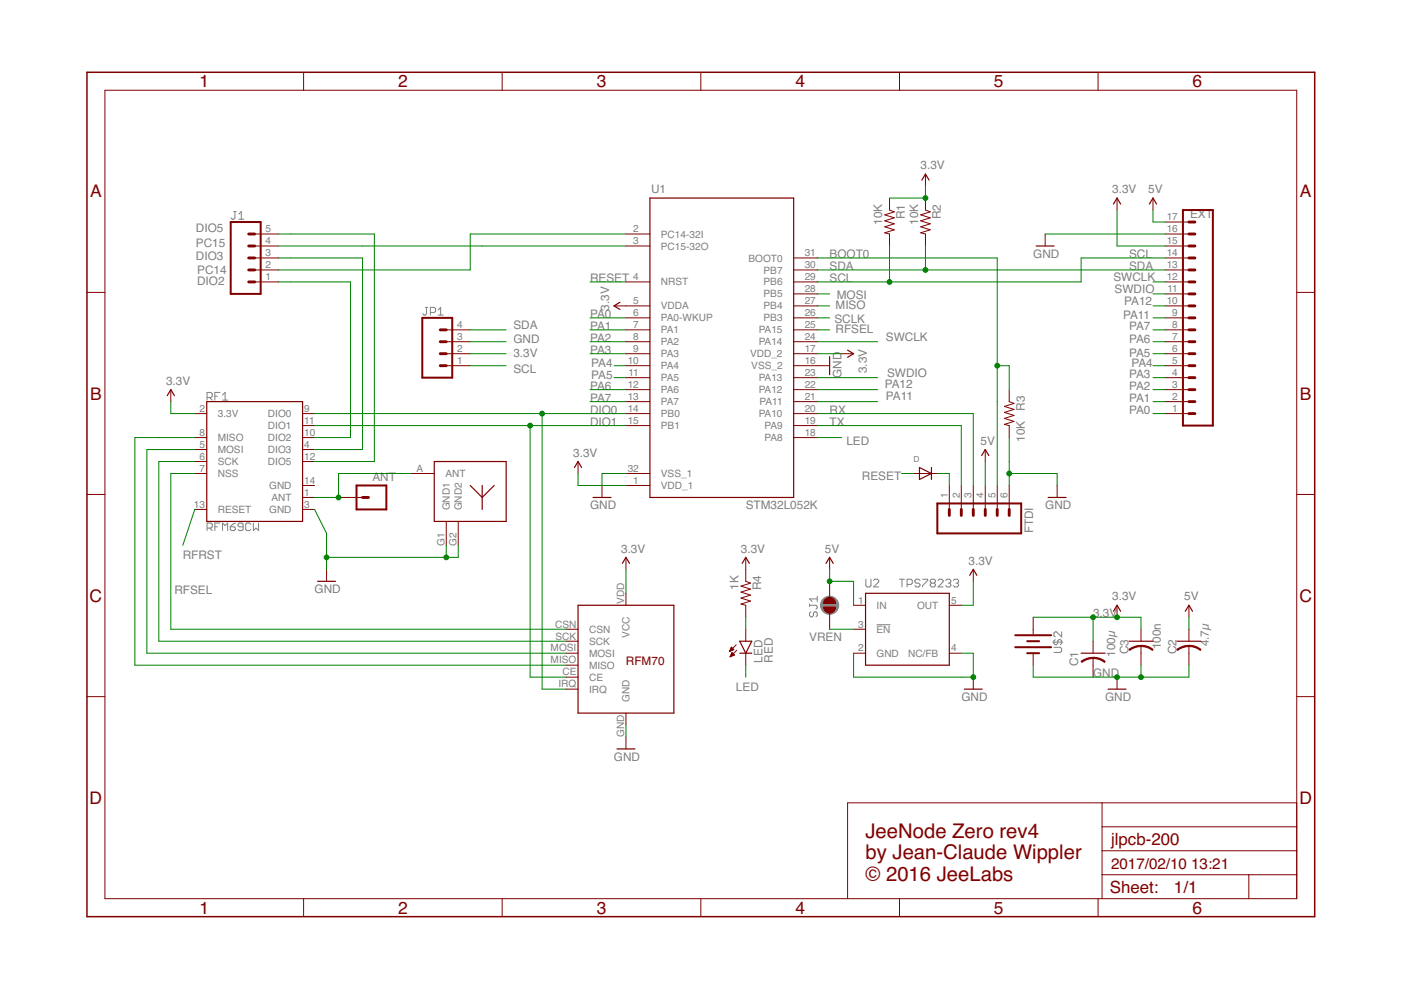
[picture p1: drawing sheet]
<svg xmlns="http://www.w3.org/2000/svg" width="297mm" height="210mm" viewBox="0 0 297 210" stroke-linecap="round" stroke-linejoin="round" font-family="sans-serif">
<g fill="none" stroke="#808080" stroke-width=".21">
<path d="M49.5 44.9h.6M49.8 44.9v1.3l-.3 .3h-.2l-.3-.3M50.6 46.5h1.1M50.6 45.4l.6-.5v1.6M90.2 65.2h.5M90.4 65.2v1.3l-.2 .3h-.3l-.3-.3M91.2 66.3h.9l.3-.3v-.6l-.3-.2h-.9v1.6M92.9 66.8h1.1M92.9 65.7l.5-.5v1.6M43.9 84.3h.8l.3-.3v-.5l-.3-.3h-.8v1.6M44.4 84.3l.6 .5M45.6 84h.5"/>
<path d="M46.6 83.2h-1v1.6M47.2 83.7l.5-.5v1.6M47.2 84.8h1.1M43.9 112h.8l.3-.3v-.6l-.3-.2h-.8v1.6M44.4 112l.6 .5M45.6 111.7h.5M46.6 110.9h-1v1.6M47.2 112.5v-1.6l.5 .5 .6-.5v1.6M48.8 111.7h.8l.3 .3v.2l-.3 .3h-.5l-.3-.3zM49.9 110.9l-.5 .2-.6 .6M51.5 111.7h-.8l-.2-.3v-.3l.2-.2h.6l.2 .2v1.1l-.2 .3h-.6l-.2-.3M53.2 111.1l-.3-.2h-.5l-.3 .2v1.1l.3 .3h.5l.3-.3"/>
<path d="M53.7 110.9v1.6l.6-.5 .5 .5v-1.6M171.6 128.1v.5M171.6 128.3h1.4l.3 .3v.3l-.3 .3M171.9 129.7l-.3 .3v.5l.3 .3h.3l.3-.3v-.5l.2-.3h.3l.3 .3v.5l-.3 .3M173.3 126.4v1.1M173.3 127h-1.7l.6 .5M183.6 122.8v1.4l.3 .2h.5l.3-.2v-1.4M185.2 123.1l.3-.3h.5l.3 .3v.3l-1.1 1h1.1M185.8 132.5h3M190.7 122.8h1.1M191.2 122.8v1.6M192.3 123.9h.8l.3-.3v-.5l-.3-.3h-.8v1.6"/>
<path d="M195.1 123.1l-.3-.3h-.6l-.2 .3v.3l.2 .2h.6l.3 .3v.3l-.3 .2h-.6l-.2-.2M195.6 122.8h1.1v.3l-1.1 1.1v.2M197.5 123.6l-.3-.2v-.3l.3-.3h.6l.2 .3v.3l-.2 .2M197.5 123.6h.6M197.5 123.6l-.3 .3v.3l.3 .2h.6l.2-.2v-.3l-.2-.3M198.9 123.1l.3-.3h.5l.3 .3v.3l-1.1 1h1.1M200.5 123.1l.3-.3h.5l.3 .3v.3l-.3 .2M201.1 123.6h.2M201.3 123.6l.3 .3v.3l-.3 .2h-.5l-.3-.2M202.1 123.1l.3-.3h.6l.2 .3v.3l-.2 .2M202.7 123.6h.3M203 123.6l.2 .3v.3l-.2 .2h-.6l-.3-.2"/>
<path d="M223.2 136.1h2.1M223.5 137.2h1.3l.3 .3v.5l-.3 .3h-1.3M223.7 135.6l-.2 .3v.5l.2 .3h.3l.3-.3v-.5l.2-.3h.3l.3 .3v.5l-.3 .3M225.1 134v1l-1.1-1h-.3l-.2 .2v.6l.2 .2"/>
</g>
<circle cx="175.9" cy="128.3" r="1.93" fill="#808080" stroke="#808080" stroke-width=".21"/>
<g fill="none" stroke="#800000" stroke-width=".25">
<path d="M195.5 38.2l.7-1.3 .8 1.3M137.8 42h30.5v63.5h-30.5zM219.7 52.2h3.8M236.1 43.3l.7-1.3 .8 1.3M243.7 43.3l.8-1.3 .7 1.3M131.4 64.1l-1.2 .8 1.2 .7M175.9 75.6v3.8M179.7 74.2l1.3 .8-1.3 .8M35.5 83.9l.7-1.3 .8 1.3M43.8 85.2h20.4v25.4h-20.4zM92.1 97.9h15.2v12.7h-15.2zM121.8 99.1l.8-1.2 .7 1.2"/>
<path d="M194.9 99.1l2.6 1.3-2.6 1.3zM197.5 99.1v2.6M208.1 96.6l.8-1.3 .8 1.3M99.7 102.9l2.5 2.6 2.6-2.6M102.2 102.9v5.1M125.7 105.5h3.8M132 119.4l.7-1.2 .8 1.2M157.4 119.4l.7-1.2 .8 1.2M175.1 119.4l.8-1.2 .8 1.2M222.2 105.5h3.8M67.3 123.3h3.8M122.6 128.3h20.3v22.9h-20.3z"/>
<path d="M156.8 138.5h2.6M156.8 136h2.6l-1.3 2.5zM183.5 125.8h17.8v15.2h-17.8zM205.6 122l.8-1.3 .7 1.3M229.2 138.5h5.1M236.1 129.6l.7-1.3 .8 1.3M239.4 136h5.1M249.5 136h5.1M251.3 129.6l.8-1.3 .7 1.3M130.8 158.8h3.8M204.4 146.1h3.9M234.9 146.1h3.8"/>
</g>
<g fill="none" stroke="#800000" stroke-width=".21">
<path d="M22.2 19.1h252.7v171.4h-252.7zM64.4 15.3v3.8M106.5 15.3v3.8M148.6 15.3v3.8M190.7 15.3v3.8M232.8 15.3v3.8M196.2 36.9v2.6M54 49.6h5.1M54 52.2h5.1M54 59.8h5.1M54 57.2h5.1M54 54.7h5.1"/>
<path d="M132.7 49.6h5.1M132.7 52.2h5.1M132.7 59.8h5.1M168.3 59.8h5.1M168.3 57.2h5.1M168.3 54.7h5.1M188.6 42v2.5l1 .4-2 .7 2 .6-2 .6 2 .7-2 .6 2 .6-2 .7 1 .2v2.6M196.2 42v2.5l1 .4-2 .7 2 .6-2 .6 2 .7-2 .6 2 .6-2 .7 1 .2v2.6M221.6 49.6v2.6M236.8 42v2.5M244.5 42v2.5M247 49.6h5.1"/>
<path d="M247 52.2h5.1M247 59.8h5.1M247 57.2h5.1M247 54.7h5.1M247 47.1h5.1M18.4 62h3.8M94.6 69.9h5.1M94.6 72.5h5.1M94.6 75h5.1M94.6 77.5h5.1M130.2 64.9h7.6M132.7 67.4h5.1"/>
<path d="M132.7 69.9h5.1M132.7 72.5h5.1M132.7 75h5.1M132.7 77.5h5.1M168.3 64.9h5.1M168.3 67.4h5.1M168.3 69.9h5.1M168.3 72.5h5.1M168.3 75h5.1M168.3 77.5h7.6M168.3 62.3h5.1M178.4 75h2.6"/>
<path d="M247 64.9h5.1M247 67.4h5.1M247 69.9h5.1M247 72.5h5.1M247 75h5.1M247 77.5h5.1M247 62.3h5.1M274.9 62h3.8M36.2 82.6v2.6M41.3 87.7h2.5M41.3 92.8h2.5M41.3 95.3h2.5"/>
<path d="M41.3 97.9h2.5M64.2 87.7h2.5M64.2 90.2h2.5M64.2 92.8h2.5M64.2 95.3h2.5M64.2 97.9h2.5M122.6 97.9v2.5M132.7 80.1h5.1M132.7 82.6h5.1M132.7 85.2h5.1M132.7 87.7h5.1M132.7 90.2h5.1"/>
<path d="M168.3 80.1h5.1M168.3 82.6h5.1M168.3 85.2h5.1M168.3 87.7h5.1M168.3 90.2h5.1M168.3 92.8h5.1M208.9 95.3v2.6M214 82.6v2.6l1 .3-2 .7 2 .6-2 .6 2 .7-2 .6 2 .6-2 .7 1 .2v2.6M247 80.1h5.1M247 82.6h5.1M247 85.2h5.1M247 87.7h5.1"/>
<path d="M18.4 104.8h3.8M41.3 100.4h2.5M41.3 108h2.5M64.2 102.9h2.5M64.2 105.5h2.5M64.2 108h2.5M71.8 105.5h5.1M87 100.4h5.1M94.6 110.6v5M97.2 110.6v5M127.6 102.9v2.6M132.7 100.4h5.1"/>
<path d="M132.7 102.9h5.1M132.7 118.2v2.5M158.1 118.2v5.1l1 .3-2 .7 2 .6-2 .6 2 .7-2 .6 2 .6-2 .7 1 .2v2.6M175.9 118.2v2.5M193.7 100.4h5M201.3 102.9v5.1M203.8 102.9v5.1M206.4 102.9v5.1M208.9 102.9v5.1M211.4 102.9v5.1M214 102.9v5.1M224.1 102.9v2.6"/>
<path d="M274.9 104.8h3.8M69.2 120.7v2.6M120 133.4h2.6M120 138.5h2.6M120 136h2.6M132.7 125.8v2.5M154.7 138h.2M154.8 137.9h.4M154.8 137.8h.6M154.8 139.2h.1M154.9 137.7h.6M154.9 139.1h.2"/>
<path d="M154.9 137.5h.5M154.9 139h.5M155 137.4h.3M155 138.9h.7M155 137.3h.2M155 138.7h.6M155.1 137.2l.5 .5-.9 .4zM155.1 138.6h.4M155.1 138.5h.2M155.2 138.4h.1M155.7 138.9l-.5-.5-.4 .9M155.7 138.9l-.9 .4"/>
<path d="M156.1 136.7l-1.4 1.4M156.2 137.9l-1.4 1.4M158.1 133.4v2.6M158.1 138.5v2.5M175.9 123.3v3.4M175.9 130v3.4M181 128.3h2.5M181 133.4h2.5M181 138.5h2.5M201.3 128.3h2.5M201.3 138.5h2.5M206.4 120.7v2.6"/>
<path d="M219.1 130.9v3.5M219.1 138.5v2.5M231.8 136v2.5M231.8 139.5v4.1M236.8 128.3v2.6M241.9 133.4v2.6M241.9 137v4M252.1 128.3v2.6M252.1 133.4v2.6M252.1 137v4M18.4 147.7h3.8M120 141h2.6"/>
<path d="M120 146.1h2.6M120 143.6h2.6M132.7 151.2v2.5M132.7 156.3v2.5M206.4 143.6v2.5M236.8 143.6v2.5M274.9 147.7h3.8M233.7 170.2v20.3M233.7 175.3h41.2M274.9 170.2h-95.2v20.3M64.4 190.5v3.9M106.5 190.5v3.9"/>
<path d="M148.6 190.5v3.9M190.7 190.5v3.9M232.8 190.5v3.9M233.7 185.5h41.2M233.7 180.4h41.2M264.8 185.5v5"/>
</g>
<path d="M48.9 47.1h6.4v15.2h-6.4zM250.8 44.5h6.4v45.7h-6.4zM89.5 67.4h6.4v12.7h-6.4zM75.6 102.9h6.3v5.1h-6.3zM198.7 106.7h17.8v6.4h-17.8zM215.2 134.7h7.7M215.2 137.2h7.7M217.8 136h2.5M217.8 138.5h2.5" fill="none" stroke="#800000" stroke-width=".42"/>
<g fill="none" stroke="#800000" stroke-width=".61">
<path d="M52.7 57.2h1.3M52.7 59.8h1.3M52.7 52.2h1.3M52.7 54.7h1.3M52.7 49.6h1.3M252.1 57.2h1.2M252.1 59.8h1.2M252.1 52.2h1.2M252.1 54.7h1.2M252.1 49.6h1.2M252.1 47.1h1.2M93.3 77.5h1.3"/>
<path d="M93.3 75h1.3M93.3 72.5h1.3M93.3 69.9h1.3M252.1 77.5h1.2M252.1 75h1.2M252.1 72.5h1.2M252.1 69.9h1.2M252.1 67.4h1.2M252.1 64.9h1.2M252.1 62.3h1.2M252.1 82.6h1.2M252.1 85.2h1.2"/>
<path d="M252.1 87.7h1.2M252.1 80.1h1.2M76.9 105.5h1.2M201.3 108v1.3M203.8 108v1.3M206.4 108v1.3M208.9 108v1.3M211.4 108v1.3M214 108v1.3"/>
</g>
<g fill="#800000" stroke="#800000" stroke-width=".21">
<path d="M231.8 139.4l1.3 .2 1.2 .7-.1 .1-1.4-.7-1-.1z" fill-rule="evenodd"/>
<path d="M229.2 140.2l1.2-.6 1.4-.2v.2l-1.1 .2-1.3 .6z" fill-rule="evenodd"/>
<path d="M241.9 136.8l1.4 .2 1.2 .7-.2 .2-1.3-.7-1.1-.1z" fill-rule="evenodd"/>
<path d="M239.4 137.7l1.2-.6 1.3-.3v.3l-1 .1-1.4 .7z" fill-rule="evenodd"/>
<path d="M252.1 136.8l1.3 .2 1.2 .7-.1 .2-1.4-.7-1-.1z" fill-rule="evenodd"/>
<path d="M249.5 137.7l1.2-.6 1.4-.3v.3l-1 .1-1.4 .7z" fill-rule="evenodd"/>
<path d="M174.8 127.2a1.28 1.28 0 0 1 1.5-.5 1.28 1.28 0 0 1 .9 1.3h-2.6z" fill-rule="evenodd"/>
<path d="M174.6 128.7h2.6a1.27 1.27 0 0 1-1.3 1.3 1.27 1.27 0 0 1-1.3-1.3z" fill-rule="evenodd"/>
</g>
<path d="M18.4 15.3h260.3v179.1h-260.3z" fill="none" stroke="#800000" stroke-width=".32"/>
<g fill="none" stroke="#008000" stroke-width=".21">
<path d="M196.2 39.5v2.5h-7.6M59.1 59.8h15.2v33h-7.6M59.1 54.7h17.8v40.6h-10.2M59.1 52.2h73.6M59.1 49.6h20.3v48.3h-12.7M125.1 59.8h7.6M132.7 49.6h-33v7.6h-40.6M173.4 54.7h38v48.2M173.4 57.2h73.6M188.6 52.2v7.6M196.2 52.2v5M221.6 49.6h25.4"/>
<path d="M236.8 44.5v7.7h10.2M244.5 59.8h2.5M244.5 44.5v2.6h2.5M247 54.7h-17.8v5.1h-55.8M99.7 77.5h7.6M99.7 69.9h7.6M99.7 72.5h7.6M99.7 75h7.6M125.1 67.4h7.6M125.1 69.9h7.6M125.1 72.5h7.6M125.1 75h7.6"/>
<path d="M130.2 77.5h2.5M173.4 67.4h2.5M173.4 69.9h2.5M173.4 72.5h12.7M173.4 75h5M173.4 64.9h2.5M173.4 62.3h2.5M211.4 77.5h2.6v5.1M244.5 77.5h2.5M244.5 67.4h2.5M244.5 69.9h2.5M244.5 72.5h2.5"/>
<path d="M244.5 75h2.5M244.5 64.9h2.5M244.5 62.3h2.5M36.2 85.2v2.5h5.1M41.3 92.8h-12.7v48.2h91.4M41.3 97.9h-7.6v38.1h86.3M41.3 95.3h-10.2v43.2h88.9M66.7 87.7h66M66.7 90.2h66M112.4 90.2v53.4h7.6M114.9 87.7v58.4h5.1M125.1 85.2h7.6"/>
<path d="M125.1 82.6h7.6M130.2 80.1h2.5M173.4 87.7h33v15.2M173.4 90.2h30.4v12.7M173.4 85.2h12.7M173.4 82.6h12.7M173.4 80.1h12.7M173.4 92.8h5M208.9 97.9v5M214 92.8v10.1M244.5 87.7h2.5M244.5 85.2h2.5"/>
<path d="M244.5 82.6h2.5M244.5 80.1h2.5M41.3 100.4h-5.1v33h83.8M41.3 108l-2.5 7.6M66.7 108l2.5 5.1v7.6M87 100.4h-15.2v5.1h-5.1M94.6 115.6v2.6M97.2 115.6v2.6h-28M122.6 100.4v2.5h10.1M132.7 100.4h-5.1v2.5M191.1 100.4h2.6M198.7 100.4h2.6v2.5"/>
<path d="M214 100.4h10.1v2.5M132.7 120.7v5.1M158.1 130.9v2.5M175.9 133.4h5.1M175.9 120.7v2.6h5.1v5M181 138.5v5.1h25.4v-5.1h-2.6M206.4 123.3v5h-2.6M219.1 130.9h22.8v2.5M231.8 130.9v5.1M252.1 130.9v2.5M132.7 153.7v2.6M158.1 141v2.6"/>
<path d="M219.1 141v2.6h33v-2.6M241.9 141v2.6"/>
</g>
<g fill="#008000" stroke="#008000" stroke-width=".21">
<circle cx="211.4" cy="77.5" r=".51"/>
<circle cx="188.6" cy="59.8" r=".51"/>
<circle cx="71.8" cy="105.5" r=".51"/>
<circle cx="114.9" cy="87.7" r=".51"/>
<circle cx="236.8" cy="130.9" r=".51"/>
<circle cx="231.8" cy="130.9" r=".51"/>
<circle cx="196.2" cy="42" r=".51"/>
<circle cx="69.2" cy="118.2" r=".51"/>
<circle cx="94.6" cy="118.2" r=".51"/>
<circle cx="206.4" cy="143.6" r=".51"/>
<circle cx="214" cy="100.4" r=".51"/>
<circle cx="236.8" cy="143.6" r=".51"/>
<circle cx="241.9" cy="143.6" r=".51"/>
<circle cx="175.9" cy="123.3" r=".51"/>
<circle cx="196.2" cy="57.2" r=".51"/>
<circle cx="112.4" cy="90.2" r=".51"/>
</g>
<g font-size="4.3" fill="#800000">
<text x="183.5" y="177.6">JeeNode Zero rev4</text>
<text x="183.5" y="182.2">by Jean-Claude Wippler</text>
<text x="183.5" y="186.7">© 2016 JeeLabs</text>
</g>
<g font-size="3.7" fill="#800000">
<text x="42.3" y="18.5">1</text>
<text x="84.4" y="18.5">2</text>
<text x="126.5" y="18.5">3</text>
<text x="168.6" y="18.5">4</text>
<text x="210.7" y="18.5">5</text>
<text x="252.9" y="18.5">6</text>
<text x="19.1" y="41.9">A</text>
<text x="275.6" y="41.9">A</text>
<text x="19.1" y="84.7">B</text>
<text x="275.6" y="84.7">B</text>
<text x="19" y="127.6">C</text>
<text x="275.5" y="127.6">C</text>
<text x="19" y="170.4">D</text>
<text x="275.5" y="170.4">D</text>
<text x="42.3" y="193.7">1</text>
<text x="84.4" y="193.7">2</text>
<text x="126.5" y="193.7">3</text>
<text x="168.6" y="193.7">4</text>
<text x="210.7" y="193.7">5</text>
<text x="252.9" y="193.7">6</text>
</g>
<g font-size="3.6" fill="#800000">
<text x="235.6" y="179.1">jlpcb-200</text>
<text x="235.3" y="189.4">Sheet:</text>
<text x="248.9" y="189.3">1/1</text>
</g>
<g font-size="3.2" fill="#800000">
<text x="235.6" y="184.2">2017/02/10</text>
<text x="252.6" y="184.2">13:21</text>
</g>
<g font-size="2.5" fill="#808080">
<text x="195.2" y="35.9">3.3V</text>
<text x="138" y="41">U1</text>
<text x="235.8" y="41">3.3V</text>
<text x="243.4" y="41">5V</text>
<text x="187.1" y="47.7" transform="rotate(-90 187.1 47.7)">10K</text>
<text x="191.9" y="46.5" transform="rotate(-90 191.9 46.5)">R1</text>
<text x="194.7" y="47.7" transform="rotate(-90 194.7 47.7)">10K</text>
<text x="199.5" y="46.5" transform="rotate(-90 199.5 46.5)">R2</text>
<text x="252.3" y="46.3">EXT</text>
<text x="41.5" y="52.4">PC15</text>
<text x="41.5" y="49.1">DIO5</text>
<text x="41.5" y="55.2">DIO3</text>
<text x="41.8" y="58">PC14</text>
<text x="125.1" y="59.8">RESET</text>
<text x="175.9" y="54.7">BOOT0</text>
<text x="175.9" y="59.8">SCL</text>
<text x="175.9" y="57.2">SDA</text>
<text x="219.1" y="54.7">GND</text>
<text x="236.1" y="59.5">SWCLK</text>
<text x="239.4" y="54.7">SCL</text>
<text x="239.4" y="57.2">SDA</text>
<text x="41.8" y="60.5">DIO2</text>
<text x="129.2" y="65.9" transform="rotate(-90 129.2 65.9)">3.3V</text>
<text x="177.2" y="65.6">MISO</text>
<text x="177.4" y="63.3">MOSI</text>
<text x="236.3" y="62.1">SWDIO</text>
<text x="238.4" y="64.6">PA12</text>
<text x="108.8" y="69.7">SDA</text>
<text x="125.1" y="67.4">PA0</text>
<text x="125.1" y="69.9">PA1</text>
<text x="176.9" y="68.4">SCLK</text>
<text x="177.2" y="70.7">RFSEL</text>
<text x="238.1" y="67.6">PA11</text>
<text x="239.4" y="69.9">PA7</text>
<text x="108.8" y="75.8">3.3V</text>
<text x="108.8" y="72.7">GND</text>
<text x="125.1" y="72.5">PA2</text>
<text x="125.1" y="75">PA3</text>
<text x="125.4" y="77.8">PA4</text>
<text x="187.8" y="72.2">SWCLK</text>
<text x="239.4" y="75.8">PA5</text>
<text x="239.4" y="72.7">PA6</text>
<text x="239.9" y="77.8">PA4</text>
<text x="35.2" y="81.6">3.3V</text>
<text x="108.8" y="79.1">SCL</text>
<text x="125.1" y="82.6">PA6</text>
<text x="125.4" y="80.3">PA5</text>
<text x="178.4" y="80.1" transform="rotate(-90 178.4 80.1)">GND</text>
<text x="183.8" y="79.1" transform="rotate(-90 183.8 79.1)">3.3V</text>
<text x="187.6" y="82.4">PA12</text>
<text x="188.1" y="79.8">SWDIO</text>
<text x="239.4" y="82.6">PA2</text>
<text x="239.4" y="80.1">PA3</text>
<text x="125.1" y="87.7">DIO0</text>
<text x="125.1" y="85.2">PA7</text>
<text x="175.9" y="87.7">RX</text>
<text x="187.8" y="84.9">PA11</text>
<text x="217.3" y="87.1" transform="rotate(-90 217.3 87.1)">R3</text>
<text x="239.4" y="87.7">PA0</text>
<text x="239.4" y="85.2">PA1</text>
<text x="125.1" y="90.2">DIO1</text>
<text x="175.9" y="90.2">TX</text>
<text x="179.4" y="94.3">LED</text>
<text x="207.9" y="94.3">5V</text>
<text x="217.3" y="93.7" transform="rotate(-90 217.3 93.7)">10K</text>
<text x="79" y="101.9">ANT</text>
<text x="121.5" y="96.8">3.3V</text>
<text x="182.7" y="101.7">RESET</text>
<text x="125.1" y="108">GND</text>
<text x="158.1" y="108">STM32L052K</text>
<text x="219.1" y="113.1" transform="rotate(-90 219.1 113.1)">FTDI</text>
<text x="221.6" y="108">GND</text>
<text x="38.8" y="118.4">RFRST</text>
<text x="131.7" y="117.2">3.3V</text>
<text x="157.1" y="117.2">3.3V</text>
<text x="174.9" y="117.2">5V</text>
<text x="205.3" y="119.7">3.3V</text>
<text x="66.7" y="125.8">GND</text>
<text x="156.6" y="125" transform="rotate(-90 156.6 125)">1K</text>
<text x="161.4" y="125.2" transform="rotate(-90 161.4 125.2)">R4</text>
<text x="37" y="126">RFSEL</text>
<text x="231.8" y="130.9">3.3V</text>
<text x="235.8" y="127.3">3.3V</text>
<text x="251.1" y="127.3">5V</text>
<text x="171.6" y="135.9">VREN</text>
<text x="246.1" y="137.7" transform="rotate(-90 246.1 137.7)">100n</text>
<text x="256.3" y="137" transform="rotate(-90 256.3 137)">4.7µ</text>
<text x="161.7" y="140.5" transform="rotate(-90 161.7 140.5)">LED</text>
<text x="163.8" y="140.5" transform="rotate(-90 163.8 140.5)">RED</text>
<text x="228.6" y="141.3" transform="rotate(-90 228.6 141.3)">C1</text>
<text x="231.8" y="143.6">GND</text>
<text x="236.5" y="139.3" transform="rotate(-90 236.5 139.3)">100µ</text>
<text x="239.3" y="138.7" transform="rotate(-90 239.3 138.7)">C3</text>
<text x="249.4" y="138.7" transform="rotate(-90 249.4 138.7)">C2</text>
<text x="156" y="146.6">LED</text>
<text x="203.8" y="148.6">GND</text>
<text x="234.3" y="148.6">GND</text>
<text x="130.2" y="161.3">GND</text>
</g>
<text font-size="2.5" fill="#800000" x="132.7" y="141">RFM70</text>
<g font-size="2.1" fill="#808080">
<text x="247.4" y="46.7">17</text>
<text x="56.3" y="51.8">4</text>
<text x="56.3" y="49.3">5</text>
<text x="134.3" y="49.3">2</text>
<text x="134.3" y="51.8">3</text>
<text x="140.1" y="50.4">PC14-32I</text>
<text x="140.1" y="52.9">PC15-32O</text>
<text x="247.4" y="51.8">15</text>
<text x="247.4" y="49.3">16</text>
<text x="56.3" y="59.4">1</text>
<text x="56.3" y="56.9">2</text>
<text x="56.3" y="54.3">3</text>
<text x="134.3" y="59.4">4</text>
<text x="158.7" y="55.5">BOOT0</text>
<text x="161.9" y="58">PB7</text>
<text x="170.6" y="59.4">29</text>
<text x="170.6" y="56.9">30</text>
<text x="170.6" y="54.3">31</text>
<text x="247.4" y="59.4">12</text>
<text x="247.4" y="56.9">13</text>
<text x="247.4" y="54.3">14</text>
<text x="134.3" y="64.5">5</text>
<text x="140.1" y="60.5">NRST</text>
<text x="140.1" y="65.6">VDDA</text>
<text x="161.9" y="65.6">PB4</text>
<text x="161.9" y="63.1">PB5</text>
<text x="161.9" y="60.5">PB6</text>
<text x="170.6" y="64.5">27</text>
<text x="170.6" y="62">28</text>
<text x="247.4" y="64.5">10</text>
<text x="247.5" y="62">11</text>
<text x="97" y="69.6">4</text>
<text x="134.3" y="67">6</text>
<text x="134.3" y="69.6">7</text>
<text x="140.1" y="68.1">PA0-WKUP</text>
<text x="140.1" y="70.7">PA1</text>
<text x="160.9" y="70.7">PA15</text>
<text x="161.9" y="68.1">PB3</text>
<text x="170.6" y="69.6">25</text>
<text x="170.6" y="67">26</text>
<text x="248.6" y="69.6">8</text>
<text x="248.6" y="67">9</text>
<text x="97" y="77.2">1</text>
<text x="97" y="74.6">2</text>
<text x="97" y="72.1">3</text>
<text x="133.1" y="77.2">10</text>
<text x="134.3" y="72.1">8</text>
<text x="134.3" y="74.6">9</text>
<text x="140.1" y="73.2">PA2</text>
<text x="140.1" y="75.8">PA3</text>
<text x="159" y="75.8">VDD_2</text>
<text x="160.9" y="73.2">PA14</text>
<text x="170.6" y="77.2">16</text>
<text x="170.6" y="74.6">17</text>
<text x="170.6" y="72.1">24</text>
<text x="248.6" y="77.2">5</text>
<text x="248.6" y="74.6">6</text>
<text x="248.6" y="72.1">7</text>
<text x="133.1" y="82.3">12</text>
<text x="133.2" y="79.7">11</text>
<text x="140.1" y="78.3">PA4</text>
<text x="140.1" y="80.8">PA5</text>
<text x="140.1" y="83.4">PA6</text>
<text x="159.3" y="78.3">VSS_2</text>
<text x="160.9" y="83.4">PA12</text>
<text x="160.9" y="80.8">PA13</text>
<text x="170.6" y="82.3">22</text>
<text x="170.6" y="79.7">23</text>
<text x="248.6" y="82.3">3</text>
<text x="248.6" y="79.7">4</text>
<text x="42.3" y="87.3">2</text>
<text x="46.2" y="88.5">3.3V</text>
<text x="56.8" y="88.5">DIO0</text>
<text x="64.5" y="87.3">9</text>
<text x="64.5" y="89.9">11</text>
<text x="133.1" y="84.8">13</text>
<text x="133.1" y="87.3">14</text>
<text x="133.1" y="89.9">15</text>
<text x="140.1" y="85.9">PA7</text>
<text x="140.1" y="88.5">PB0</text>
<text x="160.9" y="88.5">PA10</text>
<text x="161" y="85.9">PA11</text>
<text x="170.6" y="89.9">19</text>
<text x="170.6" y="87.3">20</text>
<text x="170.6" y="84.8">21</text>
<text x="248.6" y="87.3">1</text>
<text x="248.6" y="84.8">2</text>
<text x="42.3" y="92.4">8</text>
<text x="42.3" y="95">5</text>
<text x="46.2" y="93.5">MISO</text>
<text x="56.8" y="91">DIO1</text>
<text x="56.8" y="93.5">DIO2</text>
<text x="64.5" y="92.4">10</text>
<text x="64.5" y="95">4</text>
<text x="140.1" y="91">PB1</text>
<text x="162.1" y="93.5">PA8</text>
<text x="162.1" y="91">PA9</text>
<text x="170.6" y="92.4">18</text>
<text x="42.3" y="97.5">6</text>
<text x="42.3" y="100">7</text>
<text x="46.2" y="98.6">SCK</text>
<text x="46.2" y="96.1">MOSI</text>
<text x="46.2" y="101.2">NSS</text>
<text x="56.8" y="96.1">DIO3</text>
<text x="56.8" y="98.6">DIO5</text>
<text x="64.5" y="97.5">12</text>
<text x="88.3" y="100">A</text>
<text x="94.4" y="101.2">ANT</text>
<text x="133.1" y="100">32</text>
<text x="140.1" y="101.2">VSS_1</text>
<text x="41.1" y="107.7">13</text>
<text x="57.1" y="103.7">GND</text>
<text x="57.5" y="106.2">ANT</text>
<text x="64.5" y="107.7">3</text>
<text x="64.5" y="105.1">1</text>
<text x="64.5" y="102.6">14</text>
<text x="134.3" y="102.6">1</text>
<text x="140.1" y="103.7">VDD_1</text>
<text x="200.9" y="105.7" transform="rotate(-90 200.9 105.7)">1</text>
<text x="203.5" y="105.7" transform="rotate(-90 203.5 105.7)">2</text>
<text x="206" y="105.7" transform="rotate(-90 206 105.7)">3</text>
<text x="208.5" y="105.7" transform="rotate(-90 208.5 105.7)">4</text>
<text x="211.1" y="105.7" transform="rotate(-90 211.1 105.7)">5</text>
<text x="213.6" y="105.7" transform="rotate(-90 213.6 105.7)">6</text>
<text x="46.2" y="108.8">RESET</text>
<text x="57.1" y="108.8">GND</text>
<text x="95.4" y="108.2" transform="rotate(-90 95.4 108.2)">GND1</text>
<text x="97.9" y="108.2" transform="rotate(-90 97.9 108.2)">GND2</text>
<text x="94.3" y="115.7" transform="rotate(-90 94.3 115.7)">G1</text>
<text x="96.8" y="115.7" transform="rotate(-90 96.8 115.7)">G2</text>
<text x="132.4" y="128" transform="rotate(-90 132.4 128)">VDD</text>
<text x="182" y="128">1</text>
<text x="185.8" y="129.1">IN</text>
<text x="194.4" y="129.1">OUT</text>
<text x="201.6" y="128">5</text>
<text x="117.7" y="133.1">CSN</text>
<text x="117.8" y="135.6">SCK</text>
<text x="124.9" y="134.2">CSN</text>
<text x="124.9" y="136.7">SCK</text>
<text x="133.5" y="135.2" transform="rotate(-90 133.5 135.2)">VCC</text>
<text x="182" y="133.1">3</text>
<text x="185.8" y="134.2">EN</text>
<text x="116.7" y="138.1">MOSI</text>
<text x="116.7" y="140.7">MISO</text>
<text x="119.2" y="143.2">CE</text>
<text x="124.9" y="139.2">MOSI</text>
<text x="124.9" y="141.8">MISO</text>
<text x="182" y="138.1">2</text>
<text x="185.8" y="139.2">GND</text>
<text x="192.5" y="139.2">NC/FB</text>
<text x="201.6" y="138.1">4</text>
<text x="118.4" y="145.7">IRQ</text>
<text x="124.9" y="146.9">IRQ</text>
<text x="124.9" y="144.3">CE</text>
<text x="133.5" y="148.8" transform="rotate(-90 133.5 148.8)">GND</text>
<text x="132.4" y="156.3" transform="rotate(-90 132.4 156.3)">GND</text>
</g>
<text font-size="1.8" fill="#808080" x="193.7" y="97.9">D</text>
</svg>
